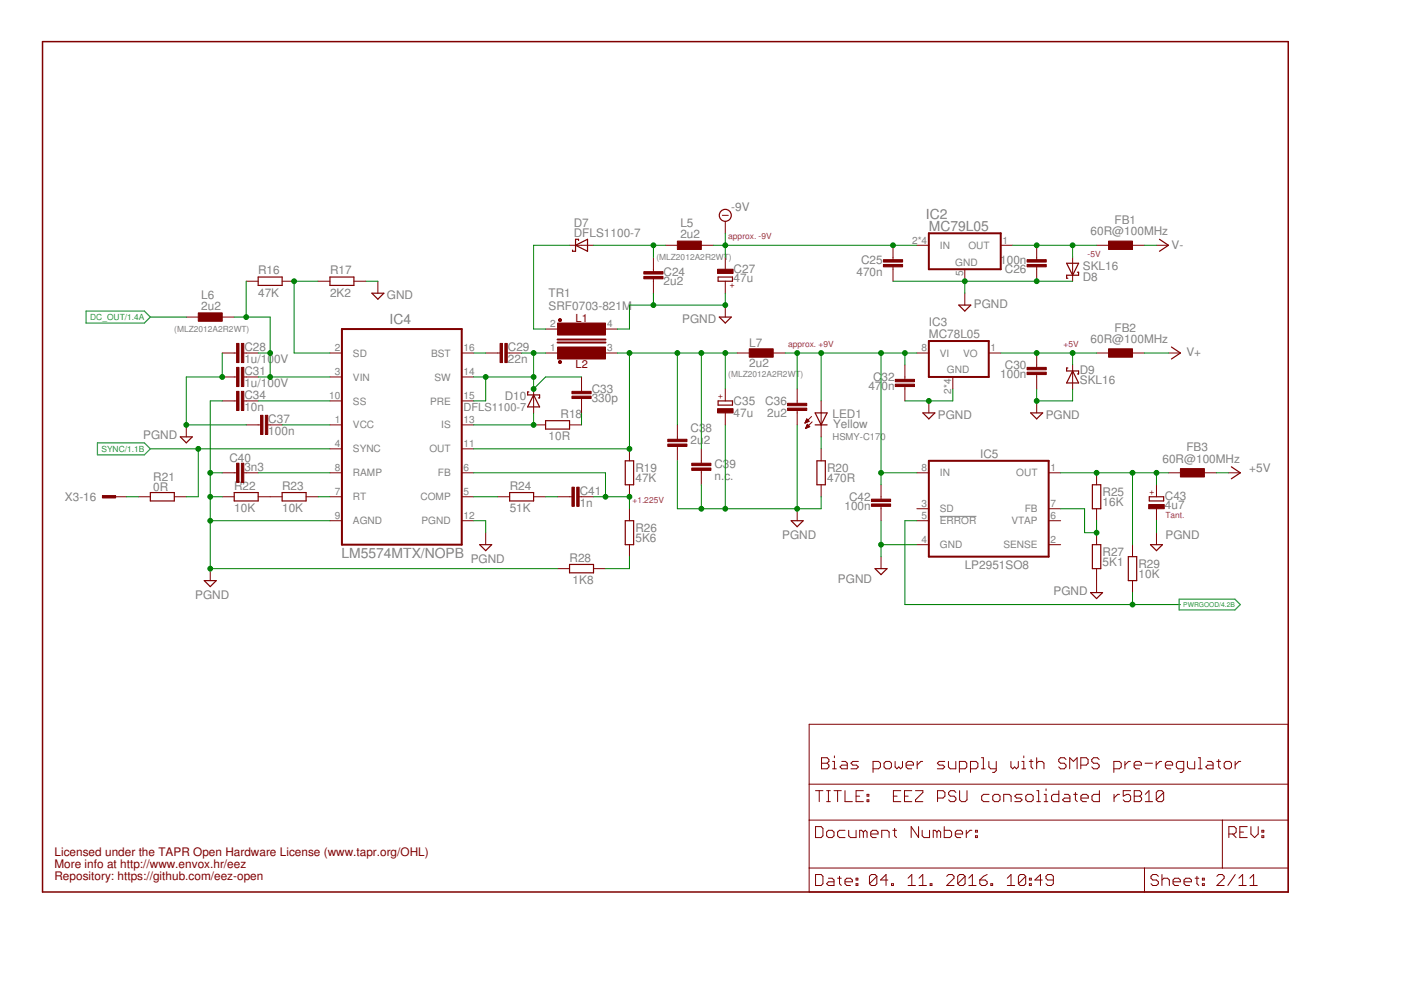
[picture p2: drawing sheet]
<svg xmlns="http://www.w3.org/2000/svg" width="297mm" height="210mm" viewBox="0 0 297 210" stroke-linecap="round" stroke-linejoin="round" font-family="sans-serif">
<path d="M199.3 109.5h7.7" fill="none" stroke="#808080" stroke-width=".21"/>
<g fill="none" stroke="#800000" stroke-width=".21">
<path d="M52.2 59.6h2.5M59.8 59.6h2.6M67.4 59.6h2.6M75 59.6h2.6M80.1 59.6v2.6M120.8 52h5M138.5 54.5v3.1M138.5 59.1v3.1M141.1 52h2.5M148.7 52h2.5M153.1 45.7h1.3M153.8 46.9v2.6"/>
<path d="M153.8 54.5v2.6M153.8 59.6v2.6M189.3 52v3.1M189.3 56.6v3M194.4 52h2.5M204.6 57.1v2.5M212.2 52h2.5M219.8 52v3.1M219.8 56.6v3M227.4 54.5v5.1M232.5 52h2.5M240.1 52h2.6"/>
<path d="M245.2 52h2.5M39.5 67.2h2.5M47.1 74.8h3.1M47.1 79.9h3.1M47.1 67.2h2.6M51.7 74.8h3M51.7 79.9h3M70 74.8h2.5M70 79.9h2.5M97.9 74.8h2.5M97.9 79.9h2.5M103 74.8h3"/>
<path d="M107.5 74.8h3.1M115.7 74.8h2.5M115.7 69.8h2.5M123.3 79.9v3.1M128.4 74.8h2.5M128.4 69.8h2.5M153.8 64.7v2.5M156.3 74.8h2.6M163.9 74.8h2.6M191.9 77.4v3M194.4 74.8h2.5M202 79.9v2.6"/>
<path d="M204.6 62.2v2.5M209.6 74.8h2.6M219.8 74.8v3.1M219.8 79.4v3.1M227.4 77.4v5.1M232.5 74.8h2.5M240.1 74.8h2.6M247.7 74.8h2.6M39.5 90.1v2.5M47.1 85h3.1M51.7 85h3M52.2 90.1h3"/>
<path d="M56.8 90.1h3M70 90.1h2.5M70 85h2.5M70 95.2h2.5M97.9 90.1h2.5M97.9 85h2.5M97.9 95.2h2.5M113.1 90.1h2.6M113.1 82.5v5M120.8 90.1h2.5M123.3 84.5v3M133.5 95.2v2.5"/>
<path d="M143.6 90.1v3M143.6 94.7v3M148.7 95.2v3M148.7 99.7v3.1M153.8 82.5v2.5M153.8 87.5v2.6M169 82.5v3M169 87v3.1M170.7 89.6h.2M170.8 89.5h.4M170.8 89.4h.6M170.8 90.8h.1"/>
<path d="M170.9 89.3h.6M170.9 90.7h.2M170.9 89.1h.5M170.9 90.6h.5M171 89h.2M171 90.5h.7M171 88.9h.1M171 90.3h.6M171 88.8l.6 .5-.9 .4zM171 90.2h.4M171.1 90.1h.2M171.2 90h.1"/>
<path d="M171.7 90.5l-.5-.5-.4 .8M171.7 90.5l-.9 .3M172.1 88.3l-1.4 1.4M172.2 89.5l-1.4 1.3M174.1 85v7.6M174.1 95.2v2.5M191.9 82v3M196.9 85v2.5M219.8 85v2.5M24.3 105.3h2.5M29.3 105.3h2.6M37 105.3h2.5"/>
<path d="M47.1 100.2h3.1M47.1 105.3h2.6M51.7 100.2h3M54.7 105.3h5.1M64.9 105.3h2.5M70 100.2h2.5M70 105.3h2.5M70 110.4h2.5M97.9 100.2h2.5M97.9 105.3h2.5M97.9 110.4h2.5M103 112.9v2.6"/>
<path d="M105.5 105.3h2.6M113.1 105.3h2.6M118.2 105.3h3.1M122.8 105.3h3M133.5 102.8v2.5M133.5 107.9v2.5M133.5 115.5v2.5M169 107.9v2.5M174.1 102.8v2.5M186.8 102.8v3M186.8 107.4v3M186.8 118v2.6"/>
<path d="M194.4 100.2h2.5M194.4 110.4h2.5M194.4 115.5h2.5M194.4 107.9h2.5M222.3 100.2h2.6M222.3 110.4h2.6M222.3 115.5h2.6M222.3 107.9h2.6M232.5 100.2v2.6M232.5 107.9v2.5M232.5 112.9v2.6M240.1 115.5v2.5"/>
<path d="M245.2 102.8v2.5M245.2 107.9v2.5M245.2 112.9v2.6M247.7 100.2h2.6M255.4 100.2h2.5M260.4 100.2h2.6M44.6 120.6v2.5M118.2 120.6h2.6M125.8 120.6h2.6M232.5 120.6v5M240.1 123.1v2.5M171.6 153.6h101.5v35.5h-101.5z"/>
<path d="M171.6 173.9h101.5M171.6 166.3h101.5M172.9 175.3h1.2l.4 .3v1.6l-.4 .4h-1.2zM172.9 167.6h1.6M173.7 167.6v2.4M174.2 160.7h1.2l.3 .3v.4l-.3 .4 .3 .4v.4l-.3 .4h-1.2zM174.2 161.8h1.2M175.3 176.4l.3-.4h.8l.4 .4v.8l-.4 .4h-.8l-.3-.4zM175.3 167.6h.7M175.3 170h.7M175.6 167.6v2.4M176.5 163h.8"/>
<path d="M176.5 161.4h.4v1.6M176.8 167.6h1.6M176.9 160.3v.4M177.6 167.6v2.4M178.5 161.4h.8l.3 .4v1.2h-1.1l-.4-.4 .4-.4h1.1M179.2 167.6v2.4h1.5M179.2 176h-1.2l-.4 .4v.8l.4 .4h1.2M179.9 176v1.2l.4 .4h1.2v-1.6M181.5 168.8h.8M182 161.4h-1.2l-.4 .4 .4 .4h.8l.4 .4-.4 .4h-1.2M183 167.6h-1.5v2.4h1.5M183 176.4l-.3-.4h-.4v1.6"/>
<path d="M183 176.4l.5-.4 .3 .4v1.2M183 176.4v1.2M183.8 169.6h.4v.4h-.4zM183.8 168.4h.4v.4h-.4zM184.6 176.8h1.6v-.4l-.4-.4h-.8l-.4 .4v.8l.4 .4h.8M185.1 163h1.2l.4-.4v-.8l-.4-.4h-1.2v2.4M186.9 177.6v-1.6h1.2l.4 .4v1.2M187.4 161.8l.4-.4h.8l.4 .4v.8l-.4 .4h-.8l-.4-.4zM189.3 176h.8M189.4 168.8h.8M189.7 175.6v1.6l.4 .4M189.8 161.4v1.2l.4 .4 .4-.4 .3 .4 .4-.4v-1.2"/>
<path d="M191 167.6h-1.6v2.4h1.6M191.8 168.8h.8M192.1 162.2h1.6v-.4l-.4-.4h-.8l-.4 .4v.8l.4 .4h.8M193.3 167.6h-1.5v2.4h1.5M194.1 167.6h1.6v.4l-1.6 1.6v.4h1.6M194.5 161.4v1.6M194.8 175.3v2.3l-1.6-2.3v2.3M195.5 176v1.2l.4 .4h1.2v-1.6M195.6 161.4h-.4l-.7 .8M198.6 176.4l-.4-.4h-.3v1.6M198.6 176.4v1.2M198.6 176.4l.4-.4 .4 .4v1.2"/>
<path d="M198.8 169.2h1.1l.4-.4v-.8l-.4-.4h-1.1v2.4M200.2 175.3v2.3h1.2l.4-.4v-.8l-.4-.4h-1.2M200.3 161.4h-1.2l-.4 .4 .4 .4h.8l.4 .4-.4 .4h-1.2M201.1 161.4v1.2l.4 .4h1.1v-1.6M202.5 176.8h1.6v-.4l-.4-.4h-.8l-.4 .4v.8l.4 .4h.8M202.7 168l-.4-.4h-.8l-.4 .4v.4l.4 .4h.8l.4 .4v.4l-.4 .4h-.8l-.4-.4M203.4 163h1.2l.4-.4v-.8l-.4-.4h-1.2v2.4M203.5 167.6v2l.4 .4h.7l.4-.4v-2M204.9 176v1.6M205.8 163h1.1l.4-.4v-.8l-.4-.4h-1.1v2.4M206.1 176h-.4l-.8 .8M206.8 177.2h.4v.4h-.4z"/>
<path d="M206.8 176h.4v.4h-.4zM208.1 160.7h.4v2.3M208.1 163h.8M209.7 161.4v1.2l.3 .4h1.2M209.7 168.4h-1.2l-.4 .4v.8l.4 .4h1.2M210.5 168.8l.4-.4h.7l.4 .4v.8l-.4 .4h-.7l-.4-.4zM211.2 161.4v2l-.4 .4h-.4M212.8 170v-1.6h1.2l.4 .4v1.2M214.3 161.4v1.2l.4 .4 .4-.4 .4 .4 .4-.4v-1.2M216.7 163h.7M216.7 161.4h.4v1.6M216.7 168.4h-1.2l-.3 .4 .3 .4h.8l.4 .4-.4 .4h-1.1"/>
<path d="M217.1 160.3v.4M217.5 168.8l.4-.4h.8l.4 .4v.8l-.4 .4h-.8l-.4-.4zM218.2 161.4h.8M218.6 161v1.6l.4 .4M219.8 161.8l.4-.4h.8l.3 .4v1.2M219.8 160.7v2.3M219.8 167.6h.4v2.4M219.8 170h.8M221.4 170h.8M221.4 168.4h.4v1.6M221.8 167.3v.3M224.5 167.6v2.4h-1.2l-.4-.4v-.8l.4-.4h1.2"/>
<path d="M225.7 168.4h.8l.3 .4v1.2h-1.1l-.4-.4 .4-.4h1.1M226 161l-.4-.3h-.7l-.4 .3v.4l.4 .4h.7l.4 .4v.4l-.4 .4h-.7l-.4-.4M226.8 163v-2.3l.8 .7 .8-.7v2.3M227.6 168.4h.8M228 168v1.6l.4 .4M229.2 162.2h1.1l.4-.4v-.8l-.4-.3h-1.1v2.3M229.2 169.2h1.5v-.4l-.3-.4h-.8l-.4 .4v.8l.4 .4h.8M233 161l-.4-.3h-.7l-.4 .3v.4l.4 .4h.7l.4 .4v.4l-.4 .4h-.7l-.4-.4M233.1 167.6v2.4h-1.2l-.4-.4v-.8l.4-.4h1.2M236.2 163h1.1l.4-.4v-.8l-.4-.4h-1.1v2.4M236.2 168.4v1.6M237.4 168.4h-.4l-.8 .8"/>
<path d="M238.5 161.4v1.6M239.7 161.4h-.4l-.8 .8M239.7 167.6h-1.6v1.2l.8-.4h.4l.4 .4v.8l-.4 .4h-.8l-.4-.4M240.5 162.2h1.5v-.4l-.4-.4h-.8l-.3 .4v.8l.3 .4h.8M240.5 167.6h1.2l.3 .4v.4l-.3 .4 .3 .4v.4l-.3 .4h-1.2zM240.5 168.8h1.2M242.8 161.8h1.5M242.8 168.4l.8-.8v2.4M242.8 170h1.6M245.1 161.4v1.6M246.3 161.4h-.4l-.8 .8M246.7 168l-.4-.4h-.7l-.4 .4v1.6"/>
<path d="M246.7 168v1.6l-.4 .4h-.7l-.4-.4M246.7 168l-1.5 1.6M247.1 162.2h1.5v-.4l-.4-.4h-.7l-.4 .4v.8l.4 .4h.7M251 163h-1.2l-.4-.4v-.8l.4-.4h1.2v2l-.4 .4h-.4M251.8 161.4v1.2l.3 .4h1.2v-1.6M254.1 160.7h.4v2.3M254.1 163h.8M256 161.4h.8l.4 .4v1.2h-1.2l-.3-.4 .3-.4h1.2M258 161.4h.8M258.4 161v1.6l.4 .4M259.2 173.9v10.1M259.5 161.8l.4-.4h.8l.4 .4v.8l-.4 .4h-.8l-.4-.4z"/>
<path d="M260.5 176.8h1.2l.4-.4v-.8l-.4-.3h-1.2v2.3M261.3 176.8l.8 .8M261.9 161.4v1.6M262.9 176.4h.8M263.1 161.4h-.4l-.8 .8M264.4 175.3h-1.5v2.3h1.5M265.2 175.3v1.5l.8 .8 .8-.8v-1.5M267.5 177.2h.4v.4h-.4zM267.5 176h.4v.4h-.4zM171.6 184h101.5M172.9 185.4h1.2l.4 .4v1.6l-.4 .3h-1.2zM175.6 186.2h.8l.4 .4v1.1h-1.2l-.3-.3 .3-.4h1.2"/>
<path d="M177.6 186.2h.8M178 185.8v1.6l.4 .3M179.2 187h1.5v-.4l-.4-.4h-.8l-.3 .4v.8l.3 .3h.8M181.5 187.4h.4v.3h-.4zM181.5 186.2h.4v.4h-.4zM185.9 185.8v1.6l-.4 .3h-.8l-.4-.3M185.9 185.8l-.4-.4h-.8l-.4 .4v1.6M185.9 185.8l-1.6 1.6M188.2 186.6h-1.5l1.2-1.2v2.3M189 187.4h.4v.3h-.4zM192.5 187.7h1.6M192.5 186.2l.8-.8v2.3"/>
<path d="M194.9 187.7h1.5M194.9 186.2l.7-.8v2.3M197.2 187.4h.4v.3h-.4zM200.7 185.8l.4-.4h.8l.4 .4v.4l-1.6 1.5h1.6M204.6 185.8v1.6l-.4 .3h-.7l-.4-.3M204.6 185.8l-.4-.4h-.7l-.4 .4v1.6M204.6 185.8l-1.5 1.6M205.4 187.7h1.5M205.4 186.2l.8-.8v2.3M207.7 186.6h1.2l.4 .4v.4l-.4 .3h-.8l-.4-.3zM209.3 185.4l-.8 .4-.8 .8M210.1 187.4h.4v.3h-.4z"/>
<path d="M213.6 186.2l.8-.8v2.3M213.6 187.7h1.5M217.5 185.8v1.6l-.4 .3h-.8l-.4-.3M217.5 185.8l-.4-.4h-.8l-.4 .4v1.6M217.5 185.8l-1.6 1.6M218.2 187.4h.5v.3h-.5zM218.2 186.2h.5v.4h-.5zM221 186.6h-1.6l1.2-1.2v2.3M223.3 186.6h-1.2l-.3-.4v-.4l.3-.4h.8l.4 .4v1.6l-.4 .3h-.8l-.3-.3M242.7 184v5.1M245.6 185.8l-.4-.4h-.8l-.4 .4v.4l.4 .4h.8l.4 .4v.4l-.4 .3h-.8l-.4-.3M246.4 186.6l.4-.4h.7l.4 .4v1.1"/>
<path d="M246.4 185.4v2.3M248.7 187h1.6v-.4l-.4-.4h-.8l-.4 .4v.8l.4 .3h.8M251 187h1.6v-.4l-.4-.4h-.8l-.4 .4v.8l.4 .3h.8M253.4 186.2h.8M253.8 185.8v1.6l.4 .3M254.9 187.4h.4v.3h-.4zM254.9 186.2h.4v.4h-.4zM258 185.8l.4-.4h.8l.3 .4v.4l-1.5 1.5h1.5M261.9 185.4l-1.6 2.3M262.7 187.7h1.5M262.7 186.2l.8-.8v2.3M265 187.7h1.6"/>
<path d="M265 186.2l.8-.8v2.3"/>
</g>
<path d="M9 8.8h264.1v180.3h-264.1z" fill="none" stroke="#800000" stroke-width=".32"/>
<g fill="#800000" stroke="#800000" stroke-width=".21">
<path d="M136.5 58.6h4.1v.5h-4.1z"/>
<path d="M136.5 57.6h4.1v.5h-4.1z"/>
<path d="M143.6 51.1h5.1v1.8h-5.1z"/>
<path d="M152.1 57.1h3.3v.9h-3.3z"/>
<path d="M152.1 86.7h3.3v.8h-3.3z"/>
<path d="M158.9 74h5v1.7h-5z"/>
<path d="M167 86.5h4v.5h-4z"/>
<path d="M167 85.5h4v.5h-4z"/>
<path d="M187.3 55.1h4.1v.5h-4.1z"/>
<path d="M187.3 56.1h4.1v.5h-4.1z"/>
<path d="M51.2 98.2h.5v4.1h-.5z"/>
<path d="M50.2 98.2h.5v4.1h-.5z"/>
<path d="M121.3 103.3h.5v4.1h-.5z"/>
<path d="M122.3 103.3h.5v4.1h-.5z"/>
<path d="M106 72.8h.5v4.1h-.5z"/>
<path d="M107 72.8h.5v4.1h-.5z"/>
<path d="M56.3 88.1h.5v4h-.5z"/>
<path d="M55.2 88.1h.6v4h-.6z"/>
<path d="M50.2 83h.5v4h-.5z"/>
<path d="M51.2 83h.5v4h-.5z"/>
<path d="M50.2 77.9h.5v4.1h-.5z"/>
<path d="M51.2 77.9h.5v4.1h-.5z"/>
<path d="M146.7 99.2h4v.5h-4z"/>
<path d="M146.7 98.2h4v.5h-4z"/>
<path d="M141.6 94.1h4v.6h-4z"/>
<path d="M141.6 93.1h4v.5h-4z"/>
<path d="M121.3 84h4v.5h-4z"/>
<path d="M121.3 83h4v.5h-4z"/>
<path d="M42 66.3h5.1v1.8h-5.1z"/>
<path d="M189.8 81.4h4.1v.6h-4.1z"/>
<path d="M189.8 80.4h4.1v.5h-4.1z"/>
<path d="M184.8 106.8h4v.6h-4z"/>
<path d="M184.8 105.8h4v.5h-4z"/>
<path d="M217.8 78.9h4v.5h-4z"/>
<path d="M217.8 77.9h4v.5h-4z"/>
<path d="M217.8 55.1h4v.5h-4z"/>
<path d="M217.8 56.1h4v.5h-4z"/>
<path d="M235 51.1h5.1v1.8h-5.1z"/>
<path d="M235 74h5.1v1.7h-5.1z"/>
<path d="M243.5 107h3.3v.9h-3.3z"/>
<path d="M118.2 68.5h10.2v2.5h-10.2z"/>
<path d="M118.2 73.6h10.2v2.5h-10.2z"/>
<path d="M250.3 99.4h5.1v1.7h-5.1z"/>
<path d="M21.7 105.1h2.8v.5h-2.8z"/>
<path d="M50.2 72.8h.5v4.1h-.5z"/>
<path d="M51.2 72.8h.5v4.1h-.5z"/>
</g>
<g fill="none" stroke="#800000" stroke-width=".25">
<path d="M54.7 58.7h5.1v1.8h-5.1zM70 58.7h5v1.8h-5zM122 52l2.6-1.3v2.6zM122.7 51v-.3h-.7v2.6h-.6v-.3M152.3 58.7h3v.9h-3zM226.1 55.8h2.6l-1.3 2.6zM228.4 57.7h.3v.7h-2.6v.6h.3M245.8 50.7l1.9 1.3-1.9 1.3M78.8 62.2h2.6l-1.3 1.2zM118.5 76.7h.5M118.5 67.8h.5M118.5 76.9h.4"/>
<path d="M118.5 68h.4M118.6 76.9v.1M119 76.7a.26 .26 0 0 0-.4-.2 .26 .26 0 0 0 0 .4M119 76.7l-.1 .2-.3 .1M119 67.8a.25 .25 0 0 1-.2 .3 .25 .25 0 0 1-.3-.1M119 67.8a.25 .25 0 0 0-.4-.2 .25 .25 0 0 0-.1 .4M152.5 67.2h2.5l-1.2 1.3zM203.3 64.7h2.5l-1.2 1.3zM226.4 78h-.3v.7h2.6v.6h-.3M227.4 78.7l1.3 2.5h-2.6zM248.4 73.6l1.9 1.2-1.9 1.3M38.2 92.6h2.6l-1.3 1.3z"/>
<path d="M112.1 83.1h-.2v.6h2.5v.7h-.2M113.1 83.7l1.3 2.6h-2.5zM115.7 89.2h5.1v1.8h-5.1zM132.6 97.7h1.7v5.1h-1.7zM152.3 85h3v.9h-3zM172.8 87.5h2.6l-1.3 2.6zM172.8 90.1h2.6M173.2 97.7h1.8v5.1h-1.8zM195.7 87.5h2.5l-1.3 1.3zM218.5 87.5h2.6l-1.3 1.3zM261.1 99l1.9 1.2-1.9 1.3M31.9 104.4h5.1v1.8h-5.1z"/>
<path d="M49.7 104.4h5v1.8h-5zM59.8 104.4h5.1v1.8h-5.1zM101.7 115.5h2.5l-1.2 1.3zM108.1 104.4h5v1.8h-5zM120.8 119.7h5v1.8h-5zM132.6 110.4h1.7v5.1h-1.7zM167.7 110.4h2.6l-1.3 1.3zM231.6 102.8h1.8v5.1h-1.8zM231.6 115.5h1.8v5.1h-1.8zM239.2 118h1.8v5.1h-1.8zM243.7 105.3h3v.9h-3zM243.9 115.5h2.6l-1.3 1.3z"/>
<path d="M43.3 123.1h2.5l-1.2 1.3zM185.5 120.6h2.6l-1.3 1.2zM231.2 125.6h2.6l-1.3 1.3z"/>
<circle cx="153.8" cy="45.7" r="1.27"/>
</g>
<path d="M196.9 49.5h15.3v7.6h-15.3zM72.5 69.8h25.4v45.7h-25.4zM118.2 72h10.2M118.2 72.6h10.2M196.9 72.3h12.7v7.6h-12.7zM196.9 97.7h25.4v20.3h-25.4z" fill="none" stroke="#800000" stroke-width=".42"/>
<g fill="none" stroke="#008000" stroke-width=".21">
<path d="M52.2 59.6v7.6M67.4 59.6h-5v15.2h7.6M77.6 59.6h2.5M120.8 52h-7.7v17.8h2.6M125.8 52h15.3M138.5 52v2.5M151.2 52h43.2M153.8 49.5v5M189.3 59.6h38.1M204.6 59.6v2.6M214.7 52h17.8M227.4 52v2.5"/>
<path d="M242.7 52h2.5M31.9 67.2h7.6M47.1 74.8v5.1h-7.6v10.2h12.7M49.7 67.2h7.6v12.7M54.7 79.9h15.3M54.7 74.8h2.6M100.4 79.9h12.7M100.4 74.8h2.6M103 79.9v5.1h-2.6M110.6 74.8h5.1M113.1 74.8v7.7l2.6-2.6h7.6M130.9 74.8h25.4"/>
<path d="M133.5 74.8v20.4h-33.1M138.5 62.2v2.5M143.6 74.8v15.3M148.7 74.8v20.4M153.8 62.2v2.5h-20.3v5.1h-2.6M153.8 74.8v7.7M166.5 74.8h27.9M169 74.8v7.7M174.1 74.8v10.2M186.8 74.8v28M191.9 74.8v2.6M212.2 74.8h20.3"/>
<path d="M227.4 74.8v2.6M242.7 74.8h5M31.9 95.2h38.1M42 95.2v10.1h-2.5M47.1 85h-2.5v35.6h73.6M54.7 85h15.3M59.8 90.1h10.2M113.1 87.5v2.6h-12.7M123.3 87.5v2.6M143.6 97.7v10.2h30.5v-2.6M153.8 90.1v17.8M169 90.1v17.8"/>
<path d="M174.1 92.6v2.6M202 82.5v2.5h-10.1M219.8 82.5v2.5h7.6v-2.5M26.8 105.3h2.5M44.6 110.4h25.4M44.6 105.3h2.5M44.6 100.2h2.5M54.7 100.2h15.3M67.4 105.3h2.6M100.4 110.4h2.6v2.5M100.4 105.3h5.1M100.4 100.2h28v5.1"/>
<path d="M115.7 105.3h2.5M125.8 105.3h7.7v2.6M133.5 118v2.6h-5.1M148.7 102.8v5.1M186.8 100.2h7.6M186.8 110.4v7.6M186.8 115.5h7.6M194.4 110.4h-2.5v17.8h58.4M224.9 107.9h5.1v5h2.5v-2.5M224.9 100.2h22.8M240.1 100.2v15.3M245.2 100.2v2.6"/>
<path d="M245.2 110.4v2.5M257.9 100.2h2.5M240.1 125.6v2.6"/>
</g>
<g fill="#008000" stroke="#008000" stroke-width=".21">
<circle cx="39.5" cy="90.1" r=".51"/>
<circle cx="47.1" cy="79.9" r=".51"/>
<circle cx="169" cy="107.9" r=".51"/>
<circle cx="153.8" cy="107.9" r=".51"/>
<circle cx="148.7" cy="107.9" r=".51"/>
<circle cx="153.8" cy="64.7" r=".51"/>
<circle cx="138.5" cy="64.7" r=".51"/>
<circle cx="219.8" cy="85" r=".51"/>
<circle cx="44.6" cy="100.2" r=".51"/>
<circle cx="44.6" cy="105.3" r=".51"/>
<circle cx="44.6" cy="110.4" r=".51"/>
<circle cx="44.6" cy="120.6" r=".51"/>
<circle cx="204.6" cy="59.6" r=".51"/>
<circle cx="219.8" cy="59.6" r=".51"/>
<circle cx="196.9" cy="85" r=".51"/>
<circle cx="186.8" cy="115.5" r=".51"/>
<circle cx="169" cy="74.8" r=".51"/>
<circle cx="174.1" cy="74.8" r=".51"/>
<circle cx="191.9" cy="74.8" r=".51"/>
<circle cx="186.8" cy="100.2" r=".51"/>
<circle cx="186.8" cy="74.8" r=".51"/>
<circle cx="138.5" cy="52" r=".51"/>
<circle cx="133.5" cy="105.3" r=".51"/>
<circle cx="128.4" cy="105.3" r=".51"/>
<circle cx="52.2" cy="67.2" r=".51"/>
<circle cx="57.3" cy="79.9" r=".51"/>
<circle cx="57.3" cy="74.8" r=".51"/>
<circle cx="103" cy="79.9" r=".51"/>
<circle cx="113.1" cy="79.9" r=".51"/>
<circle cx="113.1" cy="82.5" r=".51"/>
<circle cx="113.1" cy="74.8" r=".51"/>
<circle cx="113.1" cy="90.1" r=".51"/>
<circle cx="133.5" cy="95.2" r=".51"/>
<circle cx="148.7" cy="74.8" r=".51"/>
<circle cx="143.6" cy="74.8" r=".51"/>
<circle cx="153.8" cy="74.8" r=".51"/>
<circle cx="133.5" cy="74.8" r=".51"/>
<circle cx="62.4" cy="59.6" r=".51"/>
<circle cx="42" cy="95.2" r=".51"/>
<circle cx="227.4" cy="52" r=".51"/>
<circle cx="219.8" cy="52" r=".51"/>
<circle cx="227.4" cy="74.8" r=".51"/>
<circle cx="219.8" cy="74.8" r=".51"/>
<circle cx="153.8" cy="52" r=".51"/>
<circle cx="189.3" cy="52" r=".51"/>
<circle cx="232.5" cy="112.9" r=".51"/>
<circle cx="240.1" cy="128.2" r=".51"/>
<circle cx="232.5" cy="100.2" r=".51"/>
<circle cx="245.2" cy="100.2" r=".51"/>
<circle cx="240.1" cy="100.2" r=".51"/>
</g>
<path d="M18.2 66h12.4l1.3 1.2-1.3 1.3h-12.4zM20.7 93.9h9.9l1.3 1.3-1.3 1.2h-9.9zM250 127h11.8l1.2 1.2-1.2 1.1h-11.8z" fill="none" stroke="#008080" stroke-width=".25"/>
<g font-size="2.9" fill="#808080">
<text x="196.3" y="46.5">IC2</text>
<text x="196.9" y="49">MC79L05</text>
<text x="82.6" y="68.7">IC4</text>
<text x="72.4" y="118.4">LM5574MTX/NOPB</text>
</g>
<g font-size="2.5" fill="#808080">
<text x="155" y="44.6">-9V</text>
<text x="236.3" y="47.5">FB1</text>
<text x="121.6" y="50.3">DFLS1100-7</text>
<text x="121.6" y="48.2">D7</text>
<text x="144.2" y="50.5">2u2</text>
<text x="144.2" y="48.1">L5</text>
<text x="231.2" y="49.8">60R@100MHz</text>
<text x="248.4" y="52.9">V-</text>
<text x="54.7" y="58.1">R16</text>
<text x="70" y="58.1">R17</text>
<text x="140.7" y="58.6">C24</text>
<text x="155.5" y="59.8">47u</text>
<text x="155.5" y="57.9">C27</text>
<text x="181.6" y="58.6">470n</text>
<text x="182.6" y="56.1">C25</text>
<text x="212.1" y="56.1">100n</text>
<text x="213" y="58">C26</text>
<text x="229.6" y="57.3">SKL16</text>
<text x="229.6" y="59.5">D8</text>
<text x="42.7" y="65.7">2u2</text>
<text x="42.7" y="63.3">L6</text>
<text x="54.7" y="62.9">47K</text>
<text x="70" y="62.9">2K2</text>
<text x="82" y="63.4">GND</text>
<text x="116.3" y="65.7">SRF0703-821M</text>
<text x="116.3" y="63">TR1</text>
<text x="140.7" y="60.5">2u2</text>
<text x="206.5" y="65.2">PGND</text>
<text x="144.6" y="68.4">PGND</text>
<text x="196.9" y="71.7">MC78L05</text>
<text x="196.9" y="69.1">IC3</text>
<text x="236.3" y="70.3">FB2</text>
<text x="51.8" y="77">1u/100V</text>
<text x="51.8" y="74.5">C28</text>
<text x="107.7" y="77">22n</text>
<text x="107.7" y="74.5">C29</text>
<text x="158.9" y="77.8">2u2</text>
<text x="158.9" y="73.5">L7</text>
<text x="231.2" y="72.7">60R@100MHz</text>
<text x="251.5" y="75.5">V+</text>
<text x="51.8" y="82.1">1u/100V</text>
<text x="51.8" y="79.6">C31</text>
<text x="125.5" y="83.4">C33</text>
<text x="184.1" y="82.7">47</text>
<text x="185.1" y="80.8">C</text>
<text x="186.9" y="80.8">32</text>
<text x="186.9" y="82.7">0n</text>
<text x="212.1" y="80.2">100n</text>
<text x="213" y="78.3">C30</text>
<text x="228.9" y="81.5">SKL16</text>
<text x="228.9" y="79.3">D9</text>
<text x="51.8" y="87.2">10n</text>
<text x="51.8" y="84.6">C34</text>
<text x="56.9" y="89.7">C37</text>
<text x="107" y="84.9">D10</text>
<text x="118.9" y="88.6">R18</text>
<text x="125.5" y="85.3">330p</text>
<text x="155.5" y="88.3">47u</text>
<text x="155.5" y="85.8">C35</text>
<text x="162.3" y="85.9">C36</text>
<text x="162.7" y="88.4">2u2</text>
<text x="176.5" y="88.6">LED1</text>
<text x="198.8" y="88.8">PGND</text>
<text x="221.7" y="88.8">PGND</text>
<text x="30.4" y="93.1">PGND</text>
<text x="56.9" y="92.2">100n</text>
<text x="116.3" y="93.4">10R</text>
<text x="146.4" y="94.2">2u</text>
<text x="146.4" y="91.6">C38</text>
<text x="149.2" y="94.2">2</text>
<text x="176.6" y="90.7">Yellow</text>
<text x="251.5" y="95.7">FB3</text>
<text x="32.5" y="101.9">R21</text>
<text x="48.6" y="98">C40</text>
<text x="51.8" y="99.9">3n3</text>
<text x="134.7" y="100">R19</text>
<text x="151.5" y="101.8">n.c.</text>
<text x="151.5" y="99.2">C39</text>
<text x="175.4" y="100">R20</text>
<text x="207.8" y="97.2">IC5</text>
<text x="246.5" y="98.1">60R@100MHz</text>
<text x="264.9" y="100.1">+5V</text>
<text x="13.8" y="106.2">X3-16</text>
<text x="32.5" y="104.2">0R</text>
<text x="49.6" y="103.8">R22</text>
<text x="59.8" y="103.8">R23</text>
<text x="108.1" y="103.8">R24</text>
<text x="122.9" y="107.5">1n</text>
<text x="122.9" y="104.9">C41</text>
<text x="134.7" y="102.3">47K</text>
<text x="175.4" y="102.3">470R</text>
<text x="180" y="106.2">C42</text>
<text x="233.8" y="107.4">16K</text>
<text x="233.8" y="105.1">R25</text>
<text x="247" y="106.1">C43</text>
<text x="49.6" y="108.6">10K</text>
<text x="59.8" y="108.6">10K</text>
<text x="108.1" y="108.6">51K</text>
<text x="134.7" y="112.7">R26</text>
<text x="179" y="108.1">100n</text>
<text x="247" y="108">4u7</text>
<text x="99.8" y="119.3">PGND</text>
<text x="120.8" y="119.1">R28</text>
<text x="134.7" y="115">5K6</text>
<text x="165.8" y="114.2">PGND</text>
<text x="233.8" y="117.8">R27</text>
<text x="247.1" y="114.2">PGND</text>
<text x="121.4" y="123.9">1K8</text>
<text x="177.7" y="123.6">PGND</text>
<text x="204.5" y="120.5">LP2951SO8</text>
<text x="233.8" y="120.1">5K1</text>
<text x="241.4" y="122.6">10K</text>
<text x="241.4" y="120.3">R29</text>
<text x="41.4" y="126.9">PGND</text>
<text x="223.4" y="126.1">PGND</text>
</g>
<g font-size="2.5" fill="#800000">
<text x="11.6" y="181.5">Licensed under the TAPR Open Hardware License (www.tapr.org/OHL)</text>
<text x="11.6" y="184">More info at http://www.envox.hr/eez</text>
<text x="11.6" y="186.6">Repository: https://github.com/eez-open</text>
</g>
<g font-size="2.3" fill="#800000">
<text x="122" y="68.2">L1</text>
<text x="122" y="78">L2</text>
</g>
<text font-size="2.3" fill="#808080" x="98.3" y="87.1">DFLS1100-7</text>
<g font-size="2.1" fill="#808080">
<text x="193.4" y="51.6">2*4</text>
<text x="199.3" y="52.8">IN</text>
<text x="205.3" y="52.8">OUT</text>
<text x="212.5" y="51.6">1</text>
<text x="202.5" y="56.3">GND</text>
<text x="204.2" y="58.6" transform="rotate(-90 204.2 58.6)">5</text>
<text x="116.7" y="69.4">2</text>
<text x="128.7" y="69.4">4</text>
<text x="71" y="74.5">2</text>
<text x="74.8" y="75.6">SD</text>
<text x="91.4" y="75.6">BST</text>
<text x="98.3" y="74.5">16</text>
<text x="116.7" y="74.5">1</text>
<text x="128.7" y="74.5">3</text>
<text x="195.4" y="74.5">8</text>
<text x="199.3" y="75.6">VI</text>
<text x="204.2" y="75.6">VO</text>
<text x="210" y="74.5">1</text>
<text x="71" y="79.6">3</text>
<text x="74.8" y="80.7">VIN</text>
<text x="92.1" y="80.7">SW</text>
<text x="98.3" y="79.6">14</text>
<text x="200.8" y="79.2">GND</text>
<text x="201.7" y="83.5" transform="rotate(-90 201.7 83.5)">2*4</text>
<text x="69.8" y="84.7">10</text>
<text x="71" y="89.7">1</text>
<text x="74.8" y="85.8">SS</text>
<text x="91.2" y="85.8">PRE</text>
<text x="98.3" y="89.7">13</text>
<text x="98.3" y="84.7">15</text>
<text x="71" y="94.8">4</text>
<text x="74.8" y="90.9">VCC</text>
<text x="74.8" y="95.9">SYNC</text>
<text x="91" y="95.9">OUT</text>
<text x="93.6" y="90.9">IS</text>
<text x="98.3" y="94.8">11</text>
<text x="71" y="99.9">8</text>
<text x="74.8" y="101">RAMP</text>
<text x="92.8" y="101">FB</text>
<text x="98.3" y="99.9">6</text>
<text x="195.4" y="99.9">8</text>
<text x="199.3" y="101">IN</text>
<text x="215.5" y="101">OUT</text>
<text x="222.7" y="99.9">1</text>
<text x="71" y="105">7</text>
<text x="74.8" y="106.1">RT</text>
<text x="89.2" y="106.1">COMP</text>
<text x="98.3" y="105">5</text>
<text x="195.4" y="107.5">3</text>
<text x="222.7" y="107.5">7</text>
<text x="71" y="110">9</text>
<text x="74.8" y="111.2">AGND</text>
<text x="89.4" y="111.2">PGND</text>
<text x="98.3" y="110">12</text>
<text x="195.4" y="110">5</text>
<text x="199.3" y="108.6">SD</text>
<text x="199.3" y="111.2">ERROR</text>
<text x="214.4" y="111.2">VTAP</text>
<text x="217.3" y="108.6">FB</text>
<text x="222.7" y="110">6</text>
<text x="195.4" y="115.1">4</text>
<text x="199.3" y="116.2">GND</text>
<text x="212.8" y="116.2">SENSE</text>
<text x="222.7" y="115.1">2</text>
</g>
<text font-size="2" fill="#808080" x="176.5" y="93.3">HSMY-C170</text>
<g font-size="1.8" fill="#800080">
<text x="154.4" y="50.7">approx. -9V</text>
<text x="230.6" y="54.5">-5V</text>
<text x="167.1" y="73.6">approx. +9V</text>
<text x="225.5" y="73.6">+5V</text>
<text x="134.1" y="106.6">+1.225V</text>
<text x="247.1" y="109.8">Tant.</text>
</g>
<g font-size="1.8" fill="#808080">
<text x="139.2" y="55.2">(MLZ2012A2R2WT)</text>
<text x="37" y="70.4">(MLZ2012A2R2WT)</text>
<text x="154.4" y="79.9">(MLZ2012A2R2WT)</text>
</g>
<g font-size="1.8" fill="#800000">
<text x="155.6" y="61.1" transform="rotate(-90 155.6 61.1)">+</text>
<text x="153.2" y="84.6" transform="rotate(-90 153.2 84.6)">+</text>
<text x="244.6" y="104.9" transform="rotate(-90 244.6 104.9)">+</text>
</g>
<g font-size="1.8" fill="#008080">
<text x="19.1" y="67.9">DC_OUT/1.4A</text>
<text x="21.5" y="95.8">SYNC/1.1B</text>
</g>
<text font-size="1.4" fill="#008080" x="250.9" y="128.7">PWRGOOD/4.2B</text>
</svg>
